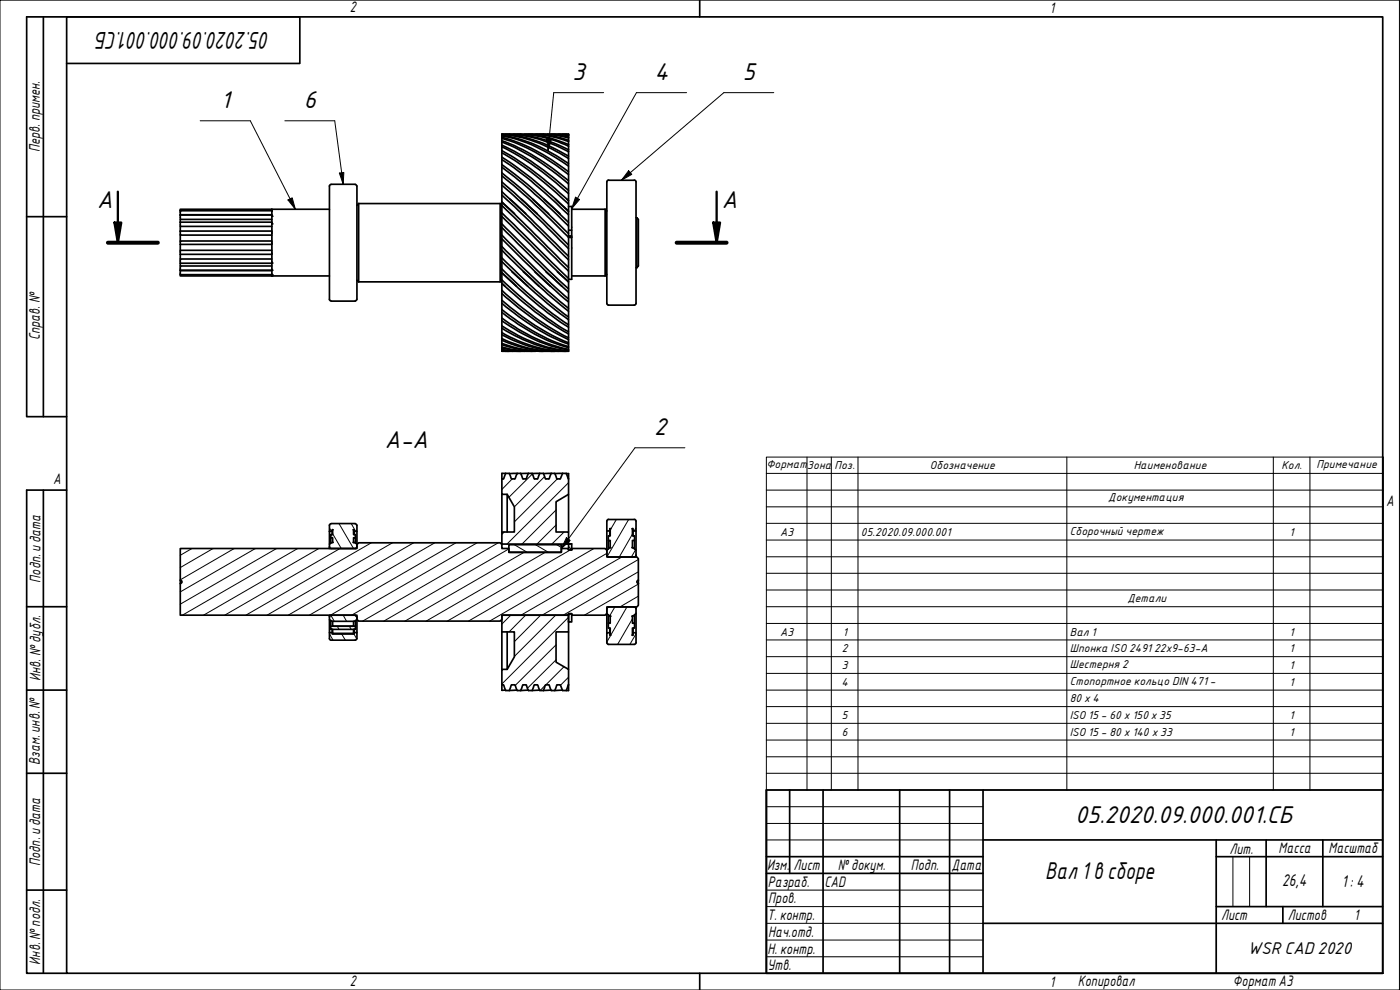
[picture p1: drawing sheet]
<svg xmlns="http://www.w3.org/2000/svg" width="420mm" height="297mm" viewBox="0 0 420 297" stroke-linecap="round" stroke-linejoin="round" font-family="sans-serif">
<g fill="none" stroke="#000" stroke-width=".3">
<path d="M98.9 158.4l.5 1M101.7 157.1l4.4 7.5M105.4 157.1l1.3 2.3M151.3 159.6l-.7 .7M153.7 143.7l-3.1 3.2M155.4 142l-.4 .4M159.8 142.2l-7.1 7M163.4 143l-9 9.1M166.9 157.5l-5.7 5.7M166.9 153l-10.2 10.2M167.3 143.7l-12.9 12.9M168.9 142l-.1 .2"/>
<path d="M169.3 159.6l-3.7 3.6M170.6 144.8l-18.5 18.4M185 155.9l-1.9 3.2M188.7 155.9l-6.5 11M190.9 158.4l-.6 .9M57.6 164.6l-3.5 2M63.9 164.6l-9.8 5.7M70.3 164.6l-16.2 9.4M76.6 164.6l-22.5 13M83 164.6l-28.9 16.7M89.3 164.6l-34.6 20M95.7 164.6l-34.6 20"/>
<path d="M99.8 160.1l2.6 4.5M102 164.6l-34.6 20M111.4 162.9l-37.6 21.7M117.8 162.9l-37.7 21.7M124.1 162.9l-37.6 21.7M130.5 162.9l-37.7 21.7M136.8 162.9l-37.6 21.7M143.2 162.9l-37.7 21.7M149.5 162.9l-40.7 23.5M152.7 164.7l-37.5 21.7M154.4 163.4l3.8 2.3M157.3 165.7l-35.8 20.7"/>
<path d="M160.7 163.4l3.9 2.3M163.6 165.7l-35.7 20.7M167.1 163.4l1.4 .9M170.6 162.7l-.5 .5M170.6 163.9l1 1.1M171.1 165l-36.9 21.4M171.9 164.6l-.3 .2M178.2 164.6l-37.6 21.8M182.1 166l-35.2 20.4M186.6 167.1l-30.3 17.5M189.8 160.3l-3.9 6.8M190.8 165l-1.3 2.1"/>
<path d="M191.6 178.9l-5.5 3.2M191.6 175.2l-16.2 9.4M191.6 171.6l-22.6 13M191.6 167.9l-28.9 16.7M98.9 190.2l1 1.9M99.3 184.6l1 1.8M101.2 187.9l.5 .9M102.6 190.2l1 1.9M103 184.6l1 1.8M104.8 187.9l.6 .9M106.2 190.2l.9 1.5M106.6 184.6l.5 .8"/>
<path d="M153.3 184.6l-2.7 2.6M157.7 184.6l-4.9 5M162.2 184.6l-7.8 7.9M166.8 184.6l-12.4 12.4M166.9 198l-8.6 8.5M166.9 193.5l-12.3 12.2M170.6 185.2l-20 20M170.6 186.4l.2 .2M184.5 182.1l-1.6 2.7M188.2 182.1l-6.1 10.5M189.8 185.7l-4.4 7.6M190.9 183.8l-.4 .7"/>
<path d="M190.9 190.2l-1.9 3.1M163.6 205.6l-1.5 1.6M169.2 200.1l-5.5 5.5M170.6 203.2l-2.4 2.4"/>
</g>
<g fill="none" stroke="#000" stroke-width=".51">
<path d="M99.3 55.4l-.4 .4v34l.4 .5M99.4 55.3h7.2M106.6 55.4l.5 .4M107.1 55.8v34M150.6 40.2a39.6 39.6 0 0 1 20 5.3M150.6 40.2v65.2h2.2M150.6 58.5l8.8 8.3 11.2 11.2M150.6 57.5l8.8 8.2 11.2 11.2M150.6 55.5a375.5 375.5 0 0 1 20 19.1M150.6 54.6a314.7 314.7 0 0 1 20 18.9M150.6 52.8a262.3 262.3 0 0 1 20 18.4M150.6 51.9a242.4 242.4 0 0 1 20 18.2"/>
<path d="M150.6 50.2a195.5 195.5 0 0 1 20 17.6M150.6 49.4a164.9 164.9 0 0 1 20 17.3M150.6 47.9a142.8 142.8 0 0 1 20 16.5M150.6 47.2a124 124 0 0 1 20 16.2M150.6 45.8a108.2 108.2 0 0 1 20 15.4M150.6 45.2a105.2 105.2 0 0 1 20 15l-.5-.5M150.6 44.1a89.1 89.1 0 0 1 20 14M150.6 43.5a83.7 83.7 0 0 1 20 13.6M150.6 42.6a69.7 69.7 0 0 1 20 12.6M150.6 42.2a68.9 68.9 0 0 1 20 12M150.6 41.5a57.7 57.7 0 0 1 20 10.9M150.6 41.2a55.9 55.9 0 0 1 20 10.3"/>
<path d="M150.6 40.8a49.5 49.5 0 0 1 20 9M150.6 40.6a46.9 46.9 0 0 1 20 8.5M150.6 40.3a44 44 0 0 1 20 7.2M150.6 40.2a42.7 42.7 0 0 1 20 6.6M151.8 40.2a39.3 39.3 0 0 1 18.8 4.7M153 59.7l4.8 4.4M154 40.2a35.9 35.9 0 0 1 16.6 3.7M155.2 40.2a35.9 35.9 0 0 1 15.4 3.2M156.5 59.7l4.7 4.4M157.4 40.2a34.4 34.4 0 0 1 13.2 2.3M158.6 40.2a34.3 34.3 0 0 1 12 1.9M159.9 59.7l4.8 4.4"/>
<path d="M160.8 40.2a32.2 32.2 0 0 1 9.8 1.2M162 40.2h1.1a28.4 28.4 0 0 1 7.5 .9M163.3 59.7l4.8 4.4M164.3 40.2l3.1 .1 3.2 .4M165.4 40.2l5.2 .3M166.7 59.7l3.9 3.7M167.6 40.2l3 .1M168.8 40.2h1.8v5.3M170.6 45.5v59.8a36.8 36.8 0 0 1-20-5.5M182.1 54.6v36.4l.6 .6M182.6 54.1h7.7M182.7 54l-.6 .6"/>
<path d="M190.3 54l.6 .6M190.9 54.6v36.4l-.6 .6h-7.7M54.1 67.9v2.6h27.5M54.1 65.8v2.1h27.5M54.1 64.4v1.4h27.5M54.1 63.2v1.2h27.5M54.1 70.5v1.8M54.1 73.3v1.8M54.1 76.3v1.4M54.1 79v.8M54.1 73.3h27.5M54.1 79h27.5"/>
<path d="M54.1 76.3h27.5M54.1 69.3h27.5M54.1 66.7h27.5M54.1 64.5h27.5M81.6 63.2v19.1M81.6 79.8h-27.5v1.3M81.6 77.7h-27.5v1.3M81.6 75.1h-27.5v1.2M81.6 72.3h-27.5v1M81.6 62.8v.4h-27.5M81.6 62.8h-27.5v.4M81.6 62.8h17.3"/>
<path d="M107.6 61.1v23.5M107.6 61.1l-.5 .5M107.6 61.1h42.5M150.1 61.1v23.5M150.1 61.1l.5 .5M150.6 78.5a168.6 168.6 0 0 0 20 17.4M150.6 77.4a171.7 171.7 0 0 0 20 17.7M150.6 75a219.8 219.8 0 0 0 20 18.4M150.6 74a236 236 0 0 0 20 18.5M150.6 71.7a317.4 317.4 0 0 0 20 18.9M150.6 70.5a323.2 323.2 0 0 0 20 19.2M150.6 68.2l13.7 13.7 6.3 5.8"/>
<path d="M150.6 67.2l13.7 13.6 6.3 5.9M150.6 64.9l20 19.7-3.3-3.1M150.6 63.9l20 19.7M150.6 61.6l20 19.7M154.4 64.1l-3.8-3.5 20 19.6M170.6 70.8h1v.4h-1M170.6 62h1v8.8M170.6 71.2h1v12.6h-1M170.6 69.1h1M171.6 62.8h10M181.6 62.8v20M181.6 62.8l.5 .5"/>
<path d="M190.9 65.3h.2M191.1 65.3v15M191.1 65.3l.5 .5v14l-.5 .5M54.1 82.4v.4h27.5M54.1 81.1v.1M54.1 82.4h27.5M54.1 81.1h27.5M81.6 81.2h-27.5v1.2M81.6 82.3v.5M81.6 82.8h17.3M99.4 90.3h7.2M107.1 89.8l-.5 .5"/>
<path d="M107.1 84.1l.5 .5M107.6 84.6h42.5M150.1 84.6l.5-.6a107.7 107.7 0 0 0 20 15.6M150.6 98.5a40.8 40.8 0 0 0 20 6.8M150.6 97.8a43.8 43.8 0 0 0 20 7.5M150.6 96.3a48.8 48.8 0 0 0 20 8.7M150.6 95.4a50.5 50.5 0 0 0 20 9.4M150.6 93.7a55.4 55.4 0 0 0 20 10.6M150.6 92.9a60 60 0 0 0 20 11.1M150.6 91a64.5 64.5 0 0 0 20 12.2M150.6 90.1a70.2 70.2 0 0 0 20 12.8M150.6 88.1a81.9 81.9 0 0 0 20 13.8"/>
<path d="M150.6 87.1a84.1 84.1 0 0 0 20 14.2M150.6 81.8a127 127 0 0 0 20 16.4M150.6 80.7a130.5 130.5 0 0 0 20 16.8M150.6 81.9l4.4 4M151.6 85.9l-1-.9a98.3 98.3 0 0 0 20 15.2M153.6 81.5l4.8 4.4M157 81.5l4.8 4.4M160.5 81.5l4.7 4.4M163.8 81.5l4.9 4.4M171.6 82.8h10M182.1 82.3l-.5 .5M190.9 80.3h.2"/>
<path d="M150.6 105.3l3.4 .1M150.6 105.1l5.7 .3M150.6 104.9l3.4 .4 3.4 .1M150.6 104.4l1 .2a32.3 32.3 0 0 0 8.1 .8M150.6 104.1a34.9 34.9 0 0 0 10.2 1.3M150.6 103.4a35.5 35.5 0 0 0 12.5 2M150.6 103a36.5 36.5 0 0 0 13.7 2.4M150.6 102.1a35.9 35.9 0 0 0 15.9 3.3M150.6 101.6a36.6 36.6 0 0 0 17 3.8M150.6 100.4a38.5 38.5 0 0 0 19.3 5M98.9 159.4h.8v-.5h.2l-.1 1.5h-.5v.9h.5l.1 1.5M98.9 157.6v5.6"/>
<path d="M99.3 157.1l-.4 .5M99.4 157.1h7.2M99.7 159.4v1M106.3 159.4v1M106.6 157.1l.5 .5M107.1 157.6v1.8h-.8v-.5h-.3l.1 1.5h.6v.9h-.6l-.1 1.5M107.1 159.4v3.8M150.6 148.3v11.3M151.8 142l-.7 1.7h-.5v4.6h1.6l2.2 3.8v7.5h-3.8v3.6h20v-3.6h-3.7v-9.1l3.7-2.2v-4.6M152.2 148.3v11.3M155.2 142h1.1l.6 1.7h1l.7-1.7M155.2 142l-.7 1.7h-1l-.7-1.7h-2.2v1.7"/>
<path d="M155.2 142l-2.3 .1M158.6 142h1.1l.6 1.7h1.1l.6-1.7M158.6 142l-2.3 .1M162 142h1.1l.7 1.7h1l.6-1.7M162 142l-2.3 .1M165.4 142h1.1l.6 1.7h1l.7-1.7M165.4 142l-2.3 .1M168.8 142h1.1l.7 1.7M168.8 142l-2.2 .1M169.9 142.1h.7v1.6M170.6 148.3v11.3M182.6 155.9h7.7"/>
<path d="M182.7 155.8l-.6 .6v8.7M183 159.3v1.5M183.1 158.7v2.1h-.5v1.4h.5v2.1M183.2 158.7l-.2-.1v.7h-.9M189.8 158.7v2.1h.6v1.4h-.6v2.1M190 159.3v1.5M190.3 155.8l.5 .3 .1 .3v2.9h-.9v-.7l-.2 .1M190.9 159.3v5.8M54.1 164.6h53v-1.2l.5-.5h42.5l.5 .5v1.2h2.1v1.1h15.8v-1.1h2.1v.4h1v-.4h10l.5 .5v2h9l.5 .5v14l-.5 .5h-9v2l-.5 .5h-10v-.5h-1v.5h-20v1.3l-.5 .5h-42.5l-.5-.5v-1.3h-53zM54.1 174.1a.48 .48 0 0 1 .5 .5 .48 .48 0 0 1-.5 .5M98.9 164.1l.4 .5M98.9 164.1v.5"/>
<path d="M99.3 161.3v1.7M99.9 162.7l-1 .5v.9M106 162.7l1.1 .5v.9M106.7 161.3v1.7M107.1 164.1l-.5 .5h-7.2M150.6 163.2v.2M152.7 163.6l.2-.2h15.4l.2 2.1-.2 .2h-15.4l-.2-.2zM170.6 163.2h1v1.8h-1zM170.6 163.2h1M182.6 162.2v2.5M183.2 164.2l-1.1 .9 .1 1.8 .5 .2M189.8 164.2l1.1 .9v1.4"/>
<path d="M190.4 162.2v2.5M190.9 166.5v.6M190.9 166.6l-.6 .5h-7.7M191.6 174.1a.48 .48 0 0 0-.5 .5 .48 .48 0 0 0 .5 .5M98.9 184.6v1.4l.8 .4h6.6l.8-.4v-.9M98.9 186v3.8M99.3 187.9h7.4v.9h-7.4zM99.3 186.2v1.7M99.3 184.6l-.4 .5M99.4 184.6h7.2M99.7 189.8h-.8v1.8l.4 .5M99.7 189.8v.4h6.6v-.4h.8v1.8"/>
<path d="M99.7 188.8v1M99.8 186.4l.1 1.5h6.2v-1.5M99.8 188.8l.1 1.2h6.1l.1-1.2M106.3 188.8v1M106.6 184.6l.5 .5M106.7 186.2v1.7M107.1 191.6l-.5 .5h-7.2M107.1 186v3.8M150.6 189.6v11.2M152.2 189.6v11.2M170.6 184.1h1v2.5h-1zM170.6 189.6v11.2"/>
<path d="M182.1 184.1v5.8M182.6 184.5v2.5M182.6 182.1h7.7l.6 .5M182.7 182.1l-.6 .5v1.5l1.2 .7-.1 .2M183 189.9h-.9v2.9l.6 .5M183 189.9v.7h.3M183 188.5v1.4M183.1 184.8v2.2h-.5v1.5h.5v2M183.2 190.5h.1M189.7 190.6h.3v-.7h.9v2.9l-.3 .5h-8M189.8 190.5h-.1M189.8 184.8v2.2h.6v1.5h-.6v2"/>
<path d="M190 188.5v1.4M190.4 184.5v2.5M190.9 182.6v1.5l-1.1 .9M190.9 182.1v.5M190.9 184.1v5.8M150.6 205.5v1.6h1.1M152.8 207.2l.8-1.7 1 .1 .6 1.6h1.1M155.1 207.1l-2.3 .1M156.3 207.2l.7-1.7 1 .1 .6 1.6h1.1M158.6 207.1l-2.3 .1M159.7 207.2l.8-1.7 .9 .1 .6 1.6h1.1M162 207.1l-2.3 .1"/>
<path d="M163.1 207.2l.7-1.7 1 .1 .6 1.6h1.1M165.4 207.1l-2.3 .1M168.8 207.1l-2.3 .1M170.6 205.5l-.7 1.7M170.6 205.5v-4.7l-3.7-2.1v-9.1h3.7v-5h-20v5h3.8v7.5l-2.2 3.7h-1.6v4.7l.6 .1 .6 1.6h1M170.6 205.5v1.7h-1.8l-.8-1.7-.9 .1-.6 1.6"/>
</g>
<g fill="#000">
<circle cx="54.1" cy="63.2" r=".25"/>
<circle cx="81.6" cy="78.9" r=".25"/>
<circle cx="81.6" cy="67.2" r=".25"/>
<circle cx="81.6" cy="64.9" r=".25"/>
<circle cx="81.6" cy="82.8" r=".25"/>
<circle cx="81.6" cy="82.4" r=".25"/>
<circle cx="81.6" cy="81.1" r=".25"/>
</g>
<path d="M32.4 72.8h15M203.1 72.8h15" fill="none" stroke="#000" stroke-width="1.2"/>
<path d="M35.4 57.5v15.3M215.1 57.5v15.3M34.4 66.8h2l-1 6zM214.1 66.8h2l-1 6z" fill="none" stroke="#000" stroke-width=".7"/>
<g fill="#000">
<path d="M34.4 66.8h2l-1 6z" fill-rule="evenodd"/>
<path d="M214.1 66.8h2l-1 6z" fill-rule="evenodd"/>
</g>
<path d="M20 5.1h395v286.9h-395zM210 0v5.1M210 292v5" fill="none" stroke="#000" stroke-width=".51"/>
<path d="M0 0h420v297h-420z" fill="none" stroke="#000" stroke-width=".3"/>
<g fill="none" stroke="#000" stroke-width=".51">
<path d="M230 237h185v55h-185zM237 237v25.1M247 237v55M270 237v55M285 237v55M295 237v55M230 257h65M295 252h120M365 257h50M365 252v40M380 252v20M397 252v20"/>
<path d="M230 262.1h65M295 277h120M365 272h50M385 272v5"/>
</g>
<path d="M230 242h65M230 247.1h65M230 252h65M370 257v15M375 257v15M230 267.1h65M230 272h65M230 277h65M230 282.1h65M230 287.1h65" fill="none" stroke="#000" stroke-width=".3"/>
<path d="M13 5.1v119.9M20 19h70v-13.9h-82v119.9h12M8 65h12M13 147.1v144.9M20 147.1h-12v144.9h12M8 182h12M8 207.1h12M8 232h12M8 267.1h12" fill="none" stroke="#000" stroke-width=".51"/>
<g fill="none" stroke="#000" stroke-width=".3">
<path d="M60.1 36.2h15l13.5 26.6M85.5 36.2h15l2.5 19.1M181.2 27.8h-15l-1.7 17.5M206.1 27.8h-15.1l-19.4 34.8M232.2 27.8h-15l-30.7 26.3M86.4 60l1.3-.6 .9 3.4zM101.9 51.9l1.3-.2-.2 3.6zM164.1 41.7l1.4 .1-1 3.5zM172.7 59.2l1.2 .7-2.3 2.7zM188.7 51.2l.9 1.1-3.1 1.8zM205.5 134.4h-14.9l-22.1 30.2M230 137.1h185.2v99.9h-185.2z"/>
<path d="M242.2 137.1v99.9M249.5 137.1v99.9M257.5 137.1v99.9M320.2 137.1v99.9M382.1 137.1v99.9M393.1 137.1v99.9M230 142h185.2M230 147.1h185.2M230 152.1h185.2M230 157h185.2M170 161.3l1.1 .9-2.6 2.4zM230 162h185.2"/>
<path d="M230 167.1h185.2M230 172h185.2M230 177h185.2M230 182h185.2M230 187.1h185.2M230 192h185.2M230 197h185.2M230 202h185.2M230 207.1h185.2M230 212h185.2M230 217h185.2M230 222h185.2"/>
<path d="M230 227.1h185.2M230 232h185.2"/>
</g>
<g fill="#000">
<path d="M86.4 60l1.3-.6 .9 3.4z" fill-rule="evenodd"/>
<path d="M101.9 51.9l1.3-.2-.2 3.6z" fill-rule="evenodd"/>
<path d="M164.1 41.7l1.4 .1-1 3.5z" fill-rule="evenodd"/>
<path d="M172.7 59.2l1.2 .7-2.3 2.7z" fill-rule="evenodd"/>
<path d="M188.7 51.2l.9 1.1-3.1 1.8z" fill-rule="evenodd"/>
<path d="M170 161.3l1.1 .9-2.6 2.4z" fill-rule="evenodd"/>
</g>
<g font-size="7">
<text x="81" y="9.5" transform="rotate(180 81 9.5)">05.2020.09.000.001.СБ</text>
<text x="171.8" y="24.1">3</text>
<text x="196.5" y="24.1">4</text>
<text x="222.9" y="24.1">5</text>
<text x="66.3" y="32.5">1</text>
<text x="91.2" y="32.5">6</text>
<text x="29.2" y="62.5">А</text>
<text x="216.6" y="62.5">А</text>
<text x="196.3" y="130.6">2</text>
<text x="115.5" y="134.5">А-А</text>
<text x="322.7" y="247">05.2020.09.000.001.СБ</text>
<text x="313.7" y="263.8">Вал1в сборе</text>
</g>
<g font-size="4.9">
<text x="384.7" y="265.9">26,4</text>
<text x="402.7" y="266.2">1: 4</text>
<text x="374.5" y="286.2">WSR CAD 2020</text>
</g>
<g font-size="4.4">
<text x="105" y="3.7">2</text>
<text x="315" y="3.8">1</text>
<text x="11.9" y="45.6" transform="rotate(-90 11.9 45.6)">Перв. примен.</text>
<text x="12" y="102.2" transform="rotate(-90 12 102.2)">Справ. №</text>
<text x="16" y="145.2">A</text>
<text x="416" y="151.7">A</text>
<text x="12.2" y="174.8" transform="rotate(-90 12.2 174.8)">Подп. идата</text>
<text x="12.2" y="204.3" transform="rotate(-90 12.2 204.3)">Инв. №дубл.</text>
<text x="12" y="229.5" transform="rotate(-90 12 229.5)">Взам. инв. №</text>
<text x="369" y="256.1">Лит.</text>
<text x="383.7" y="256.1">Масса</text>
<text x="398.7" y="256.1">Масштаб</text>
<text x="12.1" y="259.8" transform="rotate(-90 12.1 259.8)">Подп. идата</text>
<text x="230.2" y="261.1">Изм.</text>
<text x="238.2" y="261.1">Лист</text>
<text x="251.5" y="261">№докум.</text>
<text x="273.4" y="261.2">Подп.</text>
<text x="285.6" y="261.2">Дата</text>
<text x="230.4" y="266.1">Разраб.</text>
<text x="247.4" y="266.1">CAD</text>
<text x="230.6" y="271.1">Пров.</text>
<text x="230.3" y="276.1">Т. контр.</text>
<text x="230.5" y="281.1">Нач.отд.</text>
<text x="366.5" y="276.1">Лист</text>
<text x="386.5" y="276.1">Листов</text>
<text x="406.4" y="276">1</text>
<text x="230.4" y="286.1">Н. контр.</text>
<text x="12.1" y="289.4" transform="rotate(-90 12.1 289.4)">Инв. №подл.</text>
<text x="230.3" y="291.1">Утв.</text>
<text x="105" y="295.9">2</text>
<text x="315" y="296.1">1</text>
<text x="323.5" y="295.8">Копировал</text>
<text x="370" y="295.8">Формат А3</text>
</g>
<g font-size="3.3">
<text x="230" y="140.4">Формат</text>
<text x="242.2" y="140.8">Зона</text>
<text x="250.4" y="140.8">Поз.</text>
<text x="279.1" y="140.8">Обозначение</text>
<text x="340.2" y="140.8">Наименование</text>
<text x="384.6" y="140.8">Кол.</text>
<text x="395.1" y="140.4">Примечание</text>
<text x="332.6" y="150.4">Документация</text>
<text x="234.1" y="160.8">А3</text>
<text x="258.4" y="160.8">05.2020.09.000.001</text>
<text x="321.1" y="160.4">Сборочный чертеж</text>
<text x="387" y="160.8">1</text>
<text x="338.3" y="180.6">Детали</text>
<text x="234.1" y="190.7">А3</text>
<text x="252.9" y="190.7">1</text>
<text x="321.1" y="190.7">Вал 1</text>
<text x="387" y="190.7">1</text>
<text x="252.7" y="195.8">2</text>
<text x="321.1" y="195.8">Шпонка ISO 249122x9-63-A</text>
<text x="387" y="195.8">1</text>
<text x="252.7" y="200.7">3</text>
<text x="321.1" y="200.4">Шестерня 2</text>
<text x="387" y="200.7">1</text>
<text x="252.5" y="205.7">4</text>
<text x="321.1" y="205.4">Стопортное кольцо DIN471-</text>
<text x="387" y="205.7">1</text>
<text x="252.7" y="215.8">5</text>
<text x="321.1" y="210.7">80 x 4</text>
<text x="321.1" y="215.8">ISO 15 - 60 x 150 x 35</text>
<text x="387" y="215.8">1</text>
<text x="252.7" y="220.7">6</text>
<text x="321.1" y="220.7">ISO 15 - 80 x 140 x 33</text>
<text x="387" y="220.7">1</text>
</g>
</svg>
